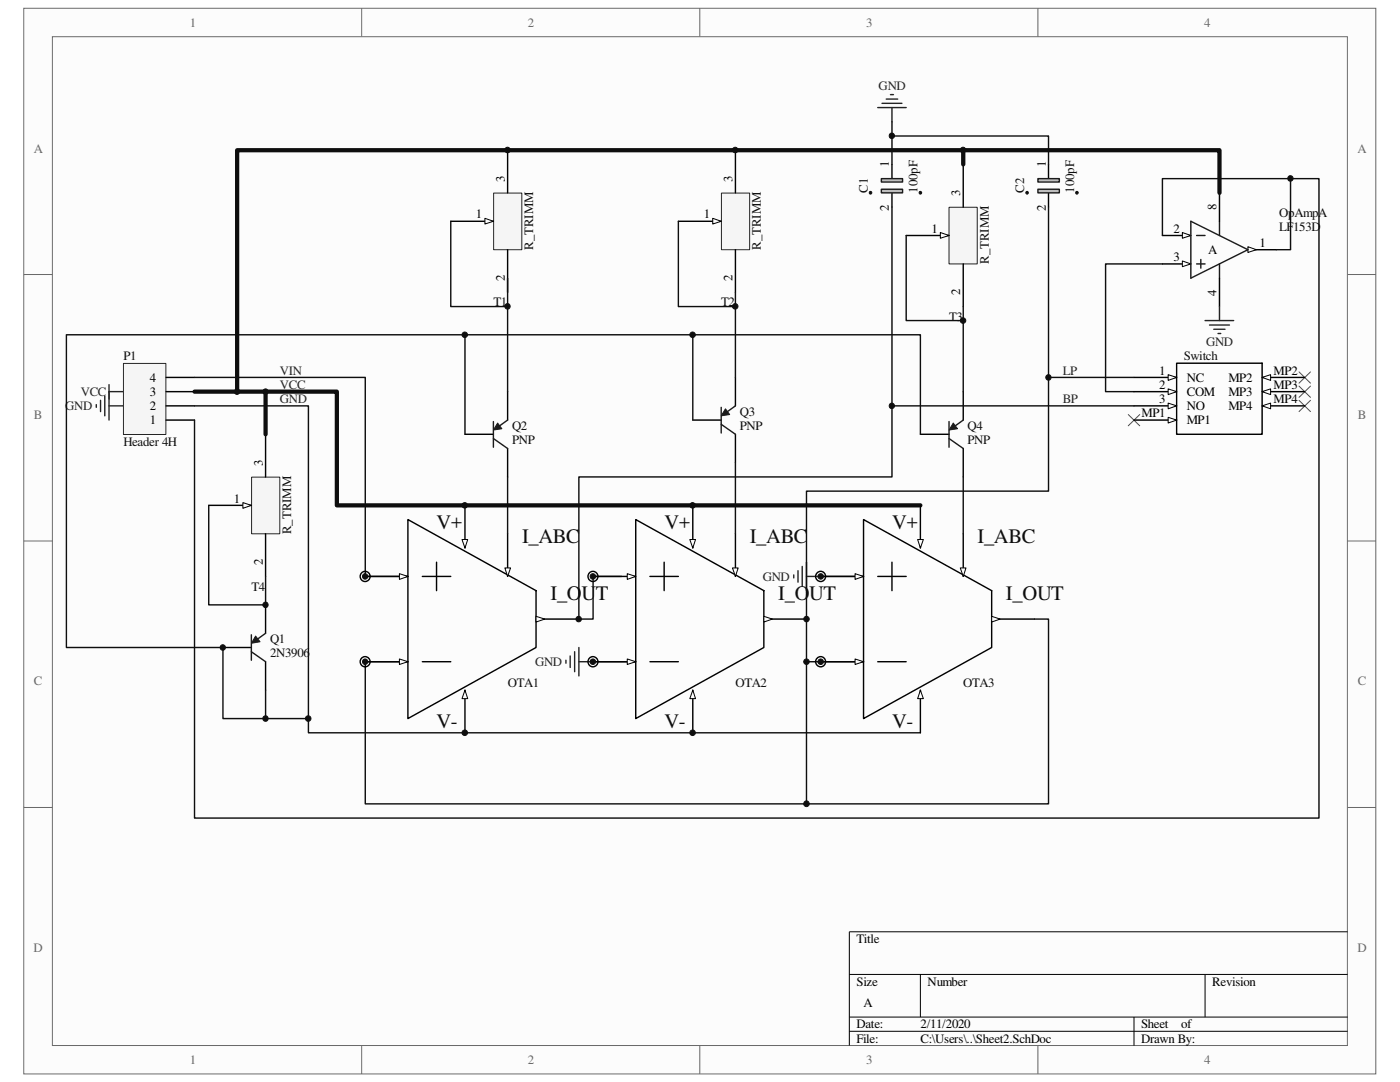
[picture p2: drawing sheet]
<svg xmlns="http://www.w3.org/2000/svg" width="279mm" height="216mm" viewBox="0 0 279 216" stroke-linecap="round" stroke-linejoin="round" font-family="sans-serif">
<path d="M4.8 1.7h269.8v212.6h-269.8z" fill="#fcfcfc"/>
<path d="M4.7 1.7h269.9v212.6h-269.9z" fill="none" stroke="#6a6a6a" stroke-width=".2"/>
<path d="M10.5 7.4h258.4v201.2h-258.4z" fill="#fcfcfc"/>
<g fill="none" stroke="#6a6a6a" stroke-width=".2">
<path d="M10.5 7.3h258.4v201.3h-258.4zM72.2 1.6v5.7M139.7 1.6v5.7M207.1 1.6v5.7M4.7 54.8h5.7M268.9 54.8h5.7M4.7 107.9h5.7M268.9 107.9h5.7M4.7 161.1h5.7M268.9 161.1h5.7M72.2 208.6v5.7M139.7 208.6v5.7"/>
<path d="M207.1 208.6v5.7"/>
</g>
<path d="M169.5 194.4h99.4M183.7 194.4v8.5M240.5 194.4v8.5M268.9 185.9h-99.4v22.7M169.5 202.9h99.4M169.5 205.8h99.4M226.3 202.9v5.7" fill="none" stroke="#000" stroke-width=".2"/>
<path d="M232 47h5.7" fill="none" stroke="#000" stroke-width=".28"/>
<path d="M236 46.4l1.7 .6-1.7 .5z" fill="#fcfcfc"/>
<path d="M236 46.4l1.7 .6-1.7 .5z" fill="none" stroke="#000" stroke-width=".2"/>
<path d="M232 52.7h5.7" fill="none" stroke="#000" stroke-width=".28"/>
<path d="M236 52.1l1.7 .6-1.7 .5z" fill="#fcfcfc"/>
<path d="M236 52.1l1.7 .6-1.7 .5z" fill="none" stroke="#000" stroke-width=".2"/>
<path d="M249 49.8h5.7" fill="none" stroke="#000" stroke-width=".28"/>
<path d="M249 49.2l1.7 .6-1.7 .6z" fill="#fcfcfc"/>
<path d="M249 49.2l1.7 .6-1.7 .6z" fill="none" stroke="#000" stroke-width=".2"/>
<path d="M237.7 44.2l11.3 5.6-11.3 5.7zM238.8 47h1.7M238.8 52.7h1.7M239.6 51.8v1.7M243.4 44.2v2.8M243.4 52.7v2.8M50.2 126.7v5M50.2 130l2.8 2M53 126.4l-2 1.4" fill="none" stroke="#1c1c1c" stroke-width=".28"/>
<path d="M243.4 38.5v5.7M243.4 55.5v5.7M44.5 129.2h5.7M53 120.7v5.7M53 132v5.7" fill="none" stroke="#000" stroke-width=".28"/>
<path d="M51 126.9l.9 1.2-1.7 .3z" fill="#1c1c1c"/>
<path d="M51 126.9l.9 1.2-1.7 .3z" fill="none" stroke="#1c1c1c" stroke-width=".2"/>
<path d="M20.1 79.9v2.2M20.9 79v4M21.8 76.8v7M21.8 78.1h2.8M19.2 80.7v.6M21.8 81h2.8" fill="none" stroke="#262626" stroke-width=".28"/>
<path d="M178 32.8v2.8M178 38.5v2.8" fill="none" stroke="#000" stroke-width=".28"/>
<path d="M175.9 37.8h4.2v.7h-4.2z" fill-rule="evenodd" fill="#c0c0c0"/>
<path d="M175.9 37.8h4.2v.7h-4.2z" fill="none" stroke="#1c1c1c" stroke-width=".28"/>
<path d="M175.9 35.6h4.2v.7h-4.2z" fill-rule="evenodd" fill="#c0c0c0"/>
<path d="M175.9 35.6h4.2v.7h-4.2z" fill="none" stroke="#1c1c1c" stroke-width=".28"/>
<circle cx="173.7" cy="38.5" r=".27" fill="#0e0e0e"/>
<circle cx="173.7" cy="38.5" r=".27" fill="none" stroke="#0e0e0e" stroke-width=".2"/>
<circle cx="183.7" cy="38.5" r=".27" fill="#0e0e0e"/>
<circle cx="183.7" cy="38.5" r=".27" fill="none" stroke="#0e0e0e" stroke-width=".2"/>
<path d="M209.3 32.8v2.8M209.3 38.5v2.8" fill="none" stroke="#000" stroke-width=".28"/>
<path d="M207.1 37.8h4.3v.7h-4.3z" fill-rule="evenodd" fill="#c0c0c0"/>
<path d="M207.1 37.8h4.3v.7h-4.3z" fill="none" stroke="#1c1c1c" stroke-width=".28"/>
<path d="M207.1 35.6h4.3v.7h-4.3z" fill-rule="evenodd" fill="#c0c0c0"/>
<path d="M207.1 35.6h4.3v.7h-4.3z" fill="none" stroke="#1c1c1c" stroke-width=".28"/>
<circle cx="205" cy="38.5" r=".26" fill="#0e0e0e"/>
<circle cx="205" cy="38.5" r=".26" fill="none" stroke="#0e0e0e" stroke-width=".2"/>
<circle cx="214.9" cy="38.5" r=".27" fill="#0e0e0e"/>
<circle cx="214.9" cy="38.5" r=".27" fill="none" stroke="#0e0e0e" stroke-width=".2"/>
<path d="M176.9 19.8h2.3M177.7 18.9h.6M175.2 21.5h5.6M176 20.6h4M178 21.5v2.8M240.5 64h5.7M241.4 64.9h4M242.2 65.7h2.3M243.1 66.5h.5M243.4 61.2v2.8" fill="none" stroke="#262626" stroke-width=".28"/>
<path d="M178 27.1h31.3v5.7M178 24.3v8.5M232 52.7h-11.4v25.4h5.7" fill="none" stroke="#0e0e0e" stroke-width=".28"/>
<path d="M259.2 74.2l2.3 2.3M259.2 77l2.3 2.3M259.2 79.9l2.3 2.2M261.5 74.2l-2.3 2.3M261.5 77l-2.3 2.3M261.5 79.9l-2.3 2.2M225.2 82.7l2.3 2.3M227.5 82.7l-2.3 2.3" fill="none" stroke="#4c4c4c" stroke-width=".2"/>
<path d="M226.3 75.3h8.5M234.8 72.5h17.1v14.2h-17.1z" fill="none" stroke="#000" stroke-width=".28"/>
<path d="M233.1 74.8l1.7 .5-1.7 .6z" fill="#fcfcfc"/>
<path d="M233.1 74.8l1.7 .5-1.7 .6z" fill="none" stroke="#000" stroke-width=".2"/>
<path d="M226.3 78.1h8.5" fill="none" stroke="#000" stroke-width=".28"/>
<path d="M233.1 77.6l1.7 .5-1.7 .6z" fill="#fcfcfc"/>
<path d="M233.1 77.6l1.7 .5-1.7 .6z" fill="none" stroke="#000" stroke-width=".2"/>
<path d="M226.3 81h8.5" fill="none" stroke="#000" stroke-width=".28"/>
<path d="M233.1 80.4l1.7 .6-1.7 .6z" fill="#fcfcfc"/>
<path d="M233.1 80.4l1.7 .6-1.7 .6z" fill="none" stroke="#000" stroke-width=".2"/>
<path d="M226.3 83.8h8.5" fill="none" stroke="#000" stroke-width=".28"/>
<path d="M233.1 83.3l1.7 .5-1.7 .6z" fill="#fcfcfc"/>
<path d="M233.1 83.3l1.7 .5-1.7 .6z" fill="none" stroke="#000" stroke-width=".2"/>
<path d="M251.9 75.3h8.5" fill="none" stroke="#000" stroke-width=".28"/>
<path d="M251.9 75.3l1.7-.5v1.1z" fill="#fcfcfc"/>
<path d="M251.9 75.3l1.7-.5v1.1z" fill="none" stroke="#000" stroke-width=".2"/>
<path d="M251.9 78.1h8.5" fill="none" stroke="#000" stroke-width=".28"/>
<path d="M251.9 78.1l1.7-.5v1.1z" fill="#fcfcfc"/>
<path d="M251.9 78.1l1.7-.5v1.1z" fill="none" stroke="#000" stroke-width=".2"/>
<path d="M251.9 81h8.5" fill="none" stroke="#000" stroke-width=".28"/>
<path d="M251.9 81l1.7-.6v1.2z" fill="#fcfcfc"/>
<path d="M251.9 81l1.7-.6v1.2z" fill="none" stroke="#000" stroke-width=".2"/>
<path d="M24.7 72.6h8.4v14.1h-8.4z" fill="#f5f5f5"/>
<path d="M24.6 72.5h8.5v14.2h-8.5z" fill="none" stroke="#262626" stroke-width=".2"/>
<path d="M33.1 78.1h5.7M33.1 75.3h5.7M33.1 83.8h5.7M33.1 81h5.7" fill="none" stroke="#000" stroke-width=".28"/>
<path d="M257.6 35.6v14.2h-2.9M232 47v-11.4h31.2v127.6h-224.4v-79.4" fill="none" stroke="#0e0e0e" stroke-width=".28"/>
<path d="M98.6 38.6h5.5v11.2h-5.5z" fill="#f5f5f5"/>
<path d="M98.5 38.5h5.6v11.3h-5.6z" fill="none" stroke="#262626" stroke-width=".2"/>
<path d="M101.3 30v8.5M90 44.2h8.5M101.3 49.8v8.5" fill="none" stroke="#000" stroke-width=".28"/>
<path d="M96.8 43.6l1.7 .6-1.7 .5z" fill="#fcfcfc"/>
<path d="M96.8 43.6l1.7 .6-1.7 .5z" fill="none" stroke="#000" stroke-width=".2"/>
<path d="M144 38.6h5.6v11.2h-5.6z" fill="#f5f5f5"/>
<path d="M144 38.5h5.6v11.3h-5.6z" fill="none" stroke="#262626" stroke-width=".2"/>
<path d="M146.8 30v8.5M135.4 44.2h8.5M146.8 49.8v8.5" fill="none" stroke="#000" stroke-width=".28"/>
<path d="M142.2 43.6l1.7 .6-1.7 .5z" fill="#fcfcfc"/>
<path d="M142.2 43.6l1.7 .6-1.7 .5z" fill="none" stroke="#000" stroke-width=".2"/>
<path d="M189.4 41.4h5.6v11.3h-5.6z" fill="#f5f5f5"/>
<path d="M189.4 41.4h5.6v11.3h-5.6z" fill="none" stroke="#262626" stroke-width=".2"/>
<path d="M192.2 32.8v8.5M180.8 47h8.6M192.2 52.7v8.5" fill="none" stroke="#000" stroke-width=".28"/>
<path d="M187.7 46.4l1.7 .6-1.7 .5z" fill="#fcfcfc"/>
<path d="M187.7 46.4l1.7 .6-1.7 .5z" fill="none" stroke="#000" stroke-width=".2"/>
<path d="M50.2 95.2h5.6v11.3h-5.6z" fill="#f5f5f5"/>
<path d="M50.2 95.2h5.6v11.3h-5.6z" fill="none" stroke="#262626" stroke-width=".2"/>
<path d="M53 86.7v8.5M41.7 100.8h8.5M53 106.5v8.5" fill="none" stroke="#000" stroke-width=".28"/>
<path d="M48.5 100.3l1.7 .5-1.7 .6z" fill="#fcfcfc"/>
<path d="M48.5 100.3l1.7 .5-1.7 .6z" fill="none" stroke="#000" stroke-width=".2"/>
<path d="M61.6 143.4v2.8h122.1" fill="none" stroke="#0e0e0e" stroke-width=".28"/>
<path d="M101.3 78.1v5.7M92.8 86.7h5.7M101.3 89.5v5.7" fill="none" stroke="#000" stroke-width=".28"/>
<path d="M98.5 84.1v5.1M98.5 87.5l2.8 2M101.3 83.8l-2 1.5" fill="none" stroke="#1c1c1c" stroke-width=".28"/>
<path d="M99.3 84.4l.9 1.2-1.7 .2z" fill="#1c1c1c"/>
<path d="M99.3 84.4l.9 1.2-1.7 .2z" fill="none" stroke="#1c1c1c" stroke-width=".2"/>
<path d="M146.8 75.3v5.7M138.3 83.8h5.6M146.8 86.7v5.6" fill="none" stroke="#000" stroke-width=".28"/>
<path d="M143.9 81.3v5.1M143.9 84.7l2.9 2M146.8 81l-2 1.4" fill="none" stroke="#1c1c1c" stroke-width=".28"/>
<path d="M144.8 81.6l.8 1.1-1.7 .3z" fill="#1c1c1c"/>
<path d="M144.8 81.6l.8 1.1-1.7 .3z" fill="none" stroke="#1c1c1c" stroke-width=".2"/>
<path d="M192.2 78.1v5.7M183.7 86.7h5.7M192.2 89.5v5.7" fill="none" stroke="#000" stroke-width=".28"/>
<path d="M189.4 84.1v5.1M189.4 87.5l2.8 2M192.2 83.8l-2 1.5" fill="none" stroke="#1c1c1c" stroke-width=".28"/>
<path d="M190.2 84.4l.9 1.2-1.7 .2z" fill="#1c1c1c"/>
<path d="M190.2 84.4l.9 1.2-1.7 .2z" fill="none" stroke="#1c1c1c" stroke-width=".2"/>
<path d="M178 41.3v39.7h48.3M209.3 41.3v34h17M38.8 75.3h34.1v39.7h8.5M209.3 75.3v22.7h-48.3v62.4h48.3v-36.9h-2.9M178 81v14.2h-62.5v28.3h2.9v-8.5h5.6M163.8 115h8.5M81.4 132h-8.5v28.4h88.1M118.4 132h8.5M161 132h11.3" fill="none" stroke="#0e0e0e" stroke-width=".28"/>
<path d="M158.4 114.7v.6M159.3 113.9v2.3M160.1 113v4M161 112.2v5.7M161 115h2.8M112.9 131.7v.6M113.8 130.9v2.3M114.7 130v4M115.5 129.2v5.7M115.5 132h2.9" fill="none" stroke="#262626" stroke-width=".28"/>
<path d="M38.8 78.1h28.4v22.7h116.5" fill="none" stroke="#0e0e0e" stroke-width=".85"/>
<path d="M72.9 115h8.5M81.4 103.7l25.6 14.2v11.3l-25.6 14.2z" fill="none" stroke="#000" stroke-width=".28"/>
<path d="M79.7 114.5l1.7 .5-1.7 .6z" fill="#fcfcfc"/>
<path d="M79.7 114.5l1.7 .5-1.7 .6z" fill="none" stroke="#000" stroke-width=".2"/>
<path d="M72.9 132h8.5" fill="none" stroke="#000" stroke-width=".28"/>
<path d="M79.7 131.5l1.7 .5-1.7 .6z" fill="#fcfcfc"/>
<path d="M79.7 131.5l1.7 .5-1.7 .6z" fill="none" stroke="#000" stroke-width=".2"/>
<path d="M107 123.5h8.5" fill="none" stroke="#000" stroke-width=".28"/>
<path d="M107 123l1.7 .5-1.7 .6z" fill="#fcfcfc"/>
<path d="M107 123l1.7 .5-1.7 .6z" fill="none" stroke="#000" stroke-width=".2"/>
<path d="M92.8 100.8v8.5" fill="none" stroke="#000" stroke-width=".28"/>
<path d="M92.2 107.7h1.1l-.5 1.6z" fill="#fcfcfc"/>
<path d="M92.2 107.7h1.1l-.5 1.6z" fill="none" stroke="#000" stroke-width=".2"/>
<path d="M92.8 137.7v8.5" fill="none" stroke="#000" stroke-width=".28"/>
<path d="M92.8 137.7l.5 1.7h-1.1z" fill="#fcfcfc"/>
<path d="M92.8 137.7l.5 1.7h-1.1z" fill="none" stroke="#000" stroke-width=".2"/>
<path d="M84.3 115h5.7M87.1 112.2v5.7M101.3 106.5v8.5M84.3 132h5.7" fill="none" stroke="#000" stroke-width=".28"/>
<path d="M100.8 113.3h1.1l-.6 1.7z" fill="#fcfcfc"/>
<path d="M100.8 113.3h1.1l-.6 1.7z" fill="none" stroke="#000" stroke-width=".2"/>
<g fill="none" stroke="#000" stroke-width=".28">
<path d="M118.4 115h8.5M126.9 103.7l25.5 14.2v11.3l-25.5 14.2z"/>
<circle cx="72.9" cy="115" r="1.01"/>
<circle cx="72.9" cy="132" r="1.01"/>
</g>
<path d="M125.2 114.5l1.7 .5-1.7 .6z" fill="#fcfcfc"/>
<path d="M125.2 114.5l1.7 .5-1.7 .6z" fill="none" stroke="#000" stroke-width=".2"/>
<path d="M118.4 132h8.5" fill="none" stroke="#000" stroke-width=".28"/>
<path d="M125.2 131.5l1.7 .5-1.7 .6z" fill="#fcfcfc"/>
<path d="M125.2 131.5l1.7 .5-1.7 .6z" fill="none" stroke="#000" stroke-width=".2"/>
<path d="M152.4 123.5h8.6" fill="none" stroke="#000" stroke-width=".28"/>
<path d="M152.4 123l1.7 .5-1.7 .6z" fill="#fcfcfc"/>
<path d="M152.4 123l1.7 .5-1.7 .6z" fill="none" stroke="#000" stroke-width=".2"/>
<path d="M138.3 100.8v8.5" fill="none" stroke="#000" stroke-width=".28"/>
<path d="M137.7 107.7h1.1l-.5 1.6z" fill="#fcfcfc"/>
<path d="M137.7 107.7h1.1l-.5 1.6z" fill="none" stroke="#000" stroke-width=".2"/>
<path d="M138.3 137.7v8.5" fill="none" stroke="#000" stroke-width=".28"/>
<path d="M138.3 137.7l.5 1.7h-1.1z" fill="#fcfcfc"/>
<path d="M138.3 137.7l.5 1.7h-1.1z" fill="none" stroke="#000" stroke-width=".2"/>
<path d="M129.7 115h5.7M132.5 112.2v5.7M146.8 106.5v8.5M129.7 132h5.7" fill="none" stroke="#000" stroke-width=".28"/>
<path d="M146.2 113.3h1.1l-.5 1.7z" fill="#fcfcfc"/>
<path d="M146.2 113.3h1.1l-.5 1.7z" fill="none" stroke="#000" stroke-width=".2"/>
<g fill="none" stroke="#000" stroke-width=".28">
<path d="M163.8 115h8.5M172.3 103.7l25.6 14.2v11.3l-25.6 14.2z"/>
<circle cx="118.3" cy="115" r="1.01"/>
<circle cx="118.3" cy="132" r="1.01"/>
</g>
<path d="M170.6 114.5l1.7 .5-1.7 .6z" fill="#fcfcfc"/>
<path d="M170.6 114.5l1.7 .5-1.7 .6z" fill="none" stroke="#000" stroke-width=".2"/>
<path d="M163.8 132h8.5" fill="none" stroke="#000" stroke-width=".28"/>
<path d="M170.6 131.5l1.7 .5-1.7 .6z" fill="#fcfcfc"/>
<path d="M170.6 131.5l1.7 .5-1.7 .6z" fill="none" stroke="#000" stroke-width=".2"/>
<path d="M197.9 123.5h8.5" fill="none" stroke="#000" stroke-width=".28"/>
<path d="M197.9 123l1.7 .5-1.7 .6z" fill="#fcfcfc"/>
<path d="M197.9 123l1.7 .5-1.7 .6z" fill="none" stroke="#000" stroke-width=".2"/>
<path d="M183.7 100.8v8.5" fill="none" stroke="#000" stroke-width=".28"/>
<path d="M183.1 107.7h1.2l-.6 1.6z" fill="#fcfcfc"/>
<path d="M183.1 107.7h1.2l-.6 1.6z" fill="none" stroke="#000" stroke-width=".2"/>
<path d="M183.7 137.7v8.5" fill="none" stroke="#000" stroke-width=".28"/>
<path d="M183.7 137.7l.6 1.7h-1.2z" fill="#fcfcfc"/>
<path d="M183.7 137.7l.6 1.7h-1.2z" fill="none" stroke="#000" stroke-width=".2"/>
<path d="M175.2 115h5.6M178 112.2v5.7M192.2 106.5v8.5M175.2 132h5.6" fill="none" stroke="#000" stroke-width=".28"/>
<path d="M191.6 113.3h1.2l-.6 1.7z" fill="#fcfcfc"/>
<path d="M191.6 113.3h1.2l-.6 1.7z" fill="none" stroke="#000" stroke-width=".2"/>
<g fill="none" stroke="#000" stroke-width=".28">
<circle cx="163.8" cy="115" r="1"/>
<circle cx="163.8" cy="132" r="1"/>
</g>
<g fill="none" stroke="#0e0e0e" stroke-width=".28">
<path d="M90 44.2v17h11.3v16.9M101.3 55.5v5.7M135.4 44.2v17h11.4v14.1M146.8 58.3v2.9M180.8 47v17h11.4M92.8 66.8h45.5v17M138.3 66.8h45.4v19.9M192.2 61.2v16.9M38.8 81h22.8v62.4h-8.6v-5.7M92.8 86.7v-19.9h-79.5v62.4h31.2v14.2h8.5M101.3 95.2v11.3M146.8 92.3v14.2"/>
<path d="M192.2 95.2v11.3M41.7 100.8v19.9h11.3v-5.7"/>
</g>
<path d="M192.2 32.8v-2.8h-144.9v48.1M192.2 30h51.2v8.5M53 78.1v8.6" fill="none" stroke="#0e0e0e" stroke-width=".85"/>
<circle cx="44.5" cy="129.2" r=".54" fill="#0e0e0e"/>
<circle cx="44.5" cy="129.2" r=".54" fill="none" stroke="#0e0e0e" stroke-width=".2"/>
<circle cx="47.3" cy="78.1" r=".54" fill="#0e0e0e"/>
<circle cx="47.3" cy="78.1" r=".54" fill="none" stroke="#0e0e0e" stroke-width=".2"/>
<circle cx="53" cy="143.4" r=".54" fill="#0e0e0e"/>
<circle cx="53" cy="143.4" r=".54" fill="none" stroke="#0e0e0e" stroke-width=".2"/>
<circle cx="53" cy="120.7" r=".53" fill="#0e0e0e"/>
<circle cx="53" cy="120.7" r=".53" fill="none" stroke="#0e0e0e" stroke-width=".2"/>
<circle cx="53" cy="78.1" r=".53" fill="#0e0e0e"/>
<circle cx="53" cy="78.1" r=".53" fill="none" stroke="#0e0e0e" stroke-width=".2"/>
<circle cx="61.5" cy="143.4" r=".55" fill="#0e0e0e"/>
<circle cx="61.5" cy="143.4" r=".55" fill="none" stroke="#0e0e0e" stroke-width=".2"/>
<circle cx="72.9" cy="132" r=".54" fill="#0e0e0e"/>
<circle cx="72.9" cy="132" r=".54" fill="none" stroke="#0e0e0e" stroke-width=".2"/>
<circle cx="72.9" cy="115" r=".54" fill="#0e0e0e"/>
<circle cx="72.9" cy="115" r=".54" fill="none" stroke="#0e0e0e" stroke-width=".2"/>
<circle cx="92.8" cy="146.2" r=".55" fill="#0e0e0e"/>
<circle cx="92.8" cy="146.2" r=".55" fill="none" stroke="#0e0e0e" stroke-width=".2"/>
<circle cx="92.8" cy="100.8" r=".55" fill="#0e0e0e"/>
<circle cx="92.8" cy="100.8" r=".55" fill="none" stroke="#0e0e0e" stroke-width=".2"/>
<circle cx="92.8" cy="66.8" r=".55" fill="#0e0e0e"/>
<circle cx="92.8" cy="66.8" r=".55" fill="none" stroke="#0e0e0e" stroke-width=".2"/>
<circle cx="101.3" cy="61.1" r=".54" fill="#0e0e0e"/>
<circle cx="101.3" cy="61.1" r=".54" fill="none" stroke="#0e0e0e" stroke-width=".2"/>
<circle cx="101.3" cy="29.9" r=".54" fill="#0e0e0e"/>
<circle cx="101.3" cy="29.9" r=".54" fill="none" stroke="#0e0e0e" stroke-width=".2"/>
<circle cx="115.5" cy="123.5" r=".55" fill="#0e0e0e"/>
<circle cx="115.5" cy="123.5" r=".55" fill="none" stroke="#0e0e0e" stroke-width=".2"/>
<circle cx="118.3" cy="132" r=".55" fill="#0e0e0e"/>
<circle cx="118.3" cy="132" r=".55" fill="none" stroke="#0e0e0e" stroke-width=".2"/>
<circle cx="118.3" cy="115" r=".55" fill="#0e0e0e"/>
<circle cx="118.3" cy="115" r=".55" fill="none" stroke="#0e0e0e" stroke-width=".2"/>
<circle cx="138.2" cy="146.2" r=".55" fill="#0e0e0e"/>
<circle cx="138.2" cy="146.2" r=".55" fill="none" stroke="#0e0e0e" stroke-width=".2"/>
<circle cx="138.2" cy="100.8" r=".55" fill="#0e0e0e"/>
<circle cx="138.2" cy="100.8" r=".55" fill="none" stroke="#0e0e0e" stroke-width=".2"/>
<circle cx="138.2" cy="66.8" r=".55" fill="#0e0e0e"/>
<circle cx="138.2" cy="66.8" r=".55" fill="none" stroke="#0e0e0e" stroke-width=".2"/>
<circle cx="146.7" cy="61.1" r=".55" fill="#0e0e0e"/>
<circle cx="146.7" cy="61.1" r=".55" fill="none" stroke="#0e0e0e" stroke-width=".2"/>
<circle cx="146.7" cy="29.9" r=".55" fill="#0e0e0e"/>
<circle cx="146.7" cy="29.9" r=".55" fill="none" stroke="#0e0e0e" stroke-width=".2"/>
<circle cx="160.9" cy="160.4" r=".56" fill="#0e0e0e"/>
<circle cx="160.9" cy="160.4" r=".56" fill="none" stroke="#0e0e0e" stroke-width=".2"/>
<circle cx="161" cy="132" r=".55" fill="#0e0e0e"/>
<circle cx="161" cy="132" r=".55" fill="none" stroke="#0e0e0e" stroke-width=".2"/>
<circle cx="161" cy="123.5" r=".55" fill="#0e0e0e"/>
<circle cx="161" cy="123.5" r=".55" fill="none" stroke="#0e0e0e" stroke-width=".2"/>
<circle cx="163.8" cy="132" r=".55" fill="#0e0e0e"/>
<circle cx="163.8" cy="132" r=".55" fill="none" stroke="#0e0e0e" stroke-width=".2"/>
<circle cx="163.8" cy="115" r=".55" fill="#0e0e0e"/>
<circle cx="163.8" cy="115" r=".55" fill="none" stroke="#0e0e0e" stroke-width=".2"/>
<circle cx="178" cy="81" r=".54" fill="#0e0e0e"/>
<circle cx="178" cy="81" r=".54" fill="none" stroke="#0e0e0e" stroke-width=".2"/>
<circle cx="178" cy="27.1" r=".55" fill="#0e0e0e"/>
<circle cx="178" cy="27.1" r=".55" fill="none" stroke="#0e0e0e" stroke-width=".2"/>
<circle cx="192.2" cy="64" r=".55" fill="#0e0e0e"/>
<circle cx="192.2" cy="64" r=".55" fill="none" stroke="#0e0e0e" stroke-width=".2"/>
<circle cx="192.2" cy="29.9" r=".55" fill="#0e0e0e"/>
<circle cx="192.2" cy="29.9" r=".55" fill="none" stroke="#0e0e0e" stroke-width=".2"/>
<circle cx="209.2" cy="75.3" r=".53" fill="#0e0e0e"/>
<circle cx="209.2" cy="75.3" r=".53" fill="none" stroke="#0e0e0e" stroke-width=".2"/>
<circle cx="257.5" cy="35.6" r=".55" fill="#0e0e0e"/>
<circle cx="257.5" cy="35.6" r=".55" fill="none" stroke="#0e0e0e" stroke-width=".2"/>
<g font-size="4.1" fill="#0e0e0e">
<text x="87.1" y="105.6">V+</text>
<text x="132.6" y="105.6">V+</text>
<text x="178.1" y="105.6">V+</text>
<text x="104.2" y="108.4">I_ABC</text>
<text x="149.6" y="108.4">I_ABC</text>
<text x="195.1" y="108.4">I_ABC</text>
<text x="109.9" y="119.7">I_OUT</text>
<text x="155.3" y="119.7">I_OUT</text>
<text x="200.7" y="119.7">I_OUT</text>
<text x="87.1" y="145.2">V-</text>
<text x="132.6" y="145.2">V-</text>
<text x="178.1" y="145.2">V-</text>
</g>
<g font-size="2.6" fill="#696969">
<text x="37.9" y="5.3">1</text>
<text x="105.4" y="5.3">2</text>
<text x="172.8" y="5.3">3</text>
<text x="240.3" y="5.3">4</text>
<text x="6.7" y="30.4">A</text>
<text x="270.9" y="30.4">A</text>
<text x="6.8" y="83.6">B</text>
<text x="271" y="83.6">B</text>
<text x="6.8" y="136.8">C</text>
<text x="271" y="136.8">C</text>
<text x="6.7" y="189.9">D</text>
<text x="270.9" y="189.9">D</text>
<text x="37.9" y="212.3">1</text>
<text x="105.4" y="212.3">2</text>
<text x="172.8" y="212.3">3</text>
<text x="240.3" y="212.3">4</text>
</g>
<g font-size="2.6" fill="#262626">
<text x="175.3" y="18">GND</text>
<text x="240.7" y="69.1">GND</text>
<text x="55.9" y="77.6">VCC</text>
<text x="55.9" y="74.8">VIN</text>
<text x="212.1" y="74.8">LP</text>
<text x="13" y="81.8">GND</text>
<text x="16.1" y="79">VCC</text>
<text x="55.9" y="80.4">GND</text>
<text x="212.1" y="80.4">BP</text>
<text x="152.2" y="115.9">GND</text>
<text x="106.8" y="132.9">GND</text>
</g>
<g font-size="2.6">
<text x="177.4" y="33.4" transform="rotate(-90 177.4 33.4)">1</text>
<text x="208.7" y="33.4" transform="rotate(-90 208.7 33.4)">1</text>
<text x="100.8" y="36.2" transform="rotate(-90 100.8 36.2)">3</text>
<text x="146.2" y="36.2" transform="rotate(-90 146.2 36.2)">3</text>
<text x="191.6" y="39.1" transform="rotate(-90 191.6 39.1)">3</text>
<text x="242.8" y="41.9" transform="rotate(-90 242.8 41.9)">8</text>
<text x="95" y="43.6">1</text>
<text x="140.5" y="43.6">1</text>
<text x="177.4" y="42" transform="rotate(-90 177.4 42)">2</text>
<text x="185.9" y="46.4">1</text>
<text x="208.7" y="42" transform="rotate(-90 208.7 42)">2</text>
<text x="234.2" y="46.4">2</text>
<text x="234.2" y="52.1">3</text>
<text x="241.1" y="50.7">A</text>
<text x="251.3" y="49.2">1</text>
<text x="100.8" y="56" transform="rotate(-90 100.8 56)">2</text>
<text x="146.2" y="56" transform="rotate(-90 146.2 56)">2</text>
<text x="191.6" y="58.9" transform="rotate(-90 191.6 58.9)">2</text>
<text x="242.8" y="59.1" transform="rotate(-90 242.8 59.1)">4</text>
<text x="29.9" y="76.2">4</text>
<text x="231.4" y="74.8">1</text>
<text x="231.4" y="77.6">2</text>
<text x="236.9" y="76.2">NC</text>
<text x="245.2" y="76.2">MP2</text>
<text x="254.2" y="74.8">MP2</text>
<text x="254.2" y="77.6">MP3</text>
<text x="29.9" y="81.8">2</text>
<text x="29.9" y="79">3</text>
<text x="227.8" y="83.3">MP1</text>
<text x="231.4" y="80.4">3</text>
<text x="236.9" y="79">COM</text>
<text x="236.9" y="81.8">NO</text>
<text x="245.2" y="79">MP3</text>
<text x="245.2" y="81.8">MP4</text>
<text x="254.2" y="80.4">MP4</text>
<text x="29.9" y="84.7">1</text>
<text x="236.9" y="84.7">MP1</text>
<text x="52.5" y="92.9" transform="rotate(-90 52.5 92.9)">3</text>
<text x="46.7" y="100.3">1</text>
<text x="52.5" y="112.8" transform="rotate(-90 52.5 112.8)">2</text>
<text x="170.9" y="188.2">Title</text>
<text x="170.9" y="196.7">Size</text>
<text x="185.1" y="196.7">Number</text>
<text x="241.9" y="196.7">Revision</text>
<text x="172.3" y="201">A</text>
<text x="170.9" y="205.2">Date:</text>
<text x="170.9" y="208">File:</text>
<text x="183.7" y="208">C:\Users\..\Sheet2.SchDoc</text>
<text x="183.7" y="205.2">2/11/2020</text>
<text x="227.8" y="205.2">Sheet</text>
<text x="227.8" y="208">Drawn By:</text>
<text x="235.7" y="205.2">of</text>
</g>
<g font-size="2.6" fill="#0e0e0e">
<text x="173.2" y="38.5" transform="rotate(-90 173.2 38.5)">C1</text>
<text x="183.1" y="38.5" transform="rotate(-90 183.1 38.5)">100pF</text>
<text x="204.4" y="38.5" transform="rotate(-90 204.4 38.5)">C2</text>
<text x="214.4" y="38.5" transform="rotate(-90 214.4 38.5)">100pF</text>
<text x="255.3" y="43.3">OpAmpA</text>
<text x="255.3" y="46.1">LF153D</text>
<text x="106.4" y="49.8" transform="rotate(-90 106.4 49.8)">R_TRIMM</text>
<text x="151.8" y="49.8" transform="rotate(-90 151.8 49.8)">R_TRIMM</text>
<text x="197.3" y="52.7" transform="rotate(-90 197.3 52.7)">R_TRIMM</text>
<text x="98.5" y="61.1">T1</text>
<text x="143.9" y="61.1">T2</text>
<text x="189.4" y="64">T3</text>
<text x="24.6" y="71.9">P1</text>
<text x="236.3" y="71.9">Switch</text>
<text x="147.7" y="83">Q3</text>
<text x="24.6" y="88.9">Header 4H</text>
<text x="102.2" y="85.8">Q2</text>
<text x="102.2" y="88.6">PNP</text>
<text x="147.7" y="85.8">PNP</text>
<text x="193.1" y="85.8">Q4</text>
<text x="193.1" y="88.6">PNP</text>
<text x="58.1" y="106.6" transform="rotate(-90 58.1 106.6)">R_TRIMM</text>
<text x="50.2" y="117.9">T4</text>
<text x="53.9" y="128.4">Q1</text>
<text x="53.9" y="131.2">2N3906</text>
<text x="101.3" y="137.2">OTA1</text>
<text x="146.8" y="137.2">OTA2</text>
<text x="192.2" y="137.2">OTA3</text>
</g>
</svg>
